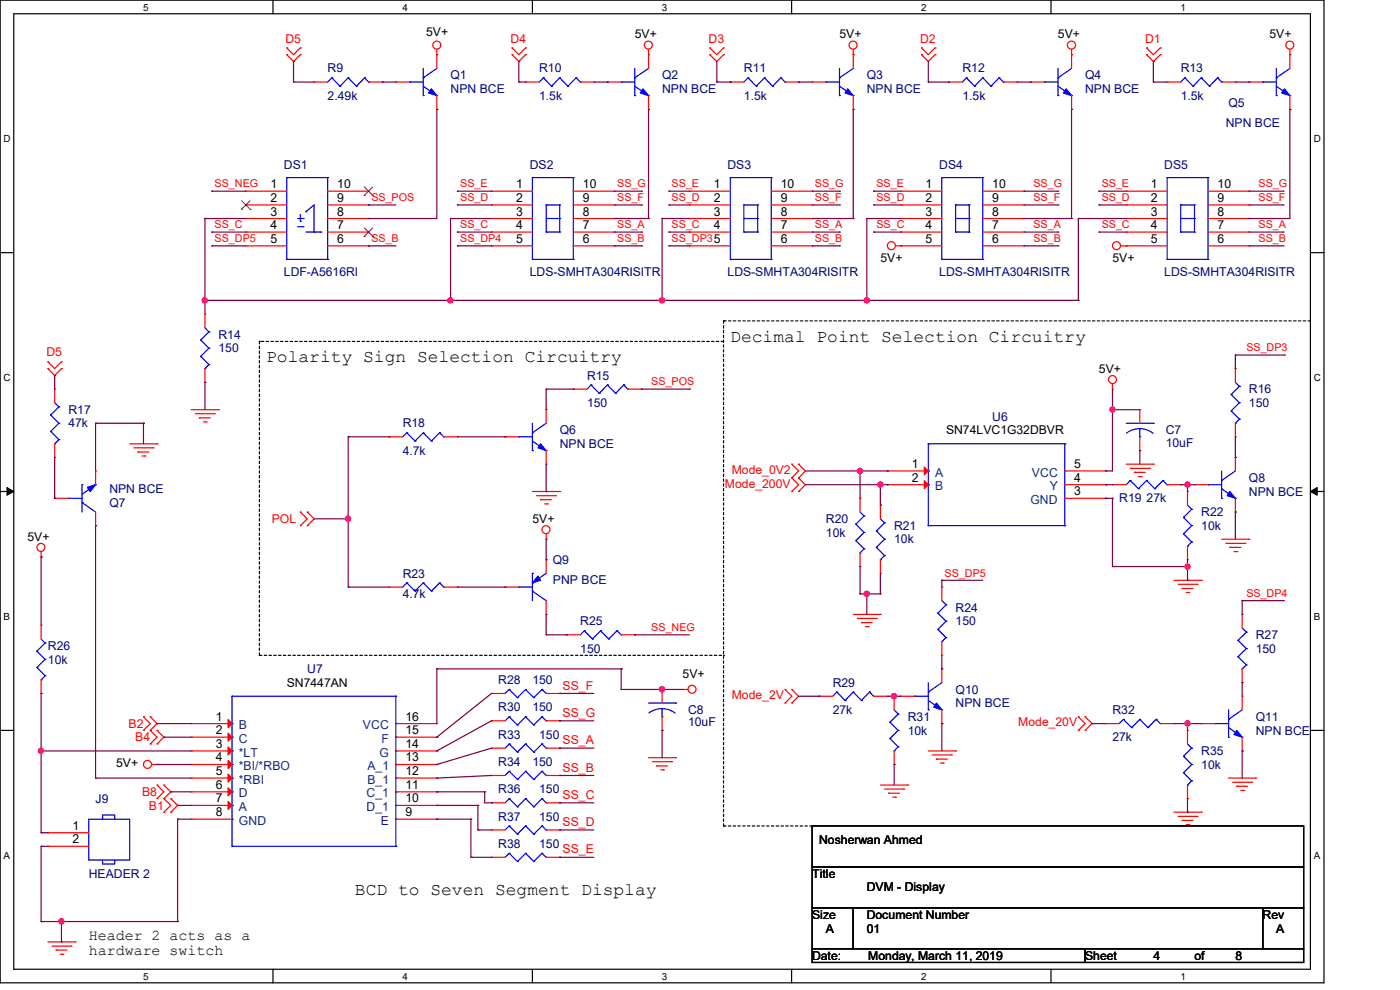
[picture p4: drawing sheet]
<svg xmlns="http://www.w3.org/2000/svg" width="297mm" height="210mm" viewBox="0 0 297 210" stroke-linecap="round" stroke-linejoin="round" font-family="sans-serif">
<path d="M0 0h280.9v208.5h-280.9zM2.9 2.9h275.1v202.7h-275.1z" fill="none" stroke="#000" stroke-width=".25"/>
<g fill="#fff">
<path d="M30.4 .3h1.1v2.4h-1.1z"/>
<path d="M30.4 205.9h1.1v2.3h-1.1z"/>
</g>
<path d="M57.9 0v2.9M57.9 205.6v2.9" fill="none" stroke="#000" stroke-width=".25"/>
<g fill="#fff">
<path d="M85.4 .3h1.1v2.4h-1.1z"/>
<path d="M85.4 205.9h1.1v2.3h-1.1z"/>
</g>
<path d="M112.9 0v2.9M112.9 205.6v2.9" fill="none" stroke="#000" stroke-width=".25"/>
<g fill="#fff">
<path d="M140.4 .3h1.2v2.4h-1.2z"/>
<path d="M140.4 205.9h1.2v2.3h-1.2z"/>
</g>
<path d="M167.9 0v2.9M167.9 205.6v2.9" fill="none" stroke="#000" stroke-width=".25"/>
<g fill="#fff">
<path d="M195.4 .3h1.2v2.4h-1.2z"/>
<path d="M195.4 205.9h1.2v2.3h-1.2z"/>
</g>
<path d="M223 0v2.9M223 205.6v2.9" fill="none" stroke="#000" stroke-width=".25"/>
<g fill="#fff">
<path d="M250.4 .3h1.2v2.4h-1.2z"/>
<path d="M250.4 205.9h1.2v2.3h-1.2z"/>
<path d="M.8 28.2h1.4v2.4h-1.4z"/>
<path d="M278.7 28.2h1.5v2.4h-1.5z"/>
<path d="M.8 78.9h1.4v2.3h-1.4z"/>
<path d="M278.7 78.9h1.5v2.3h-1.5z"/>
</g>
<path d="M0 53.6h2.9M278 53.6h2.9" fill="none" stroke="#000" stroke-width=".25"/>
<g fill="#fff">
<path d="M.8 129.6h1.3v2.3h-1.3z"/>
<path d="M278.7 129.6h1.4v2.3h-1.4z"/>
</g>
<path d="M0 104.3h2.9M278 104.3h2.9" fill="none" stroke="#000" stroke-width=".25"/>
<path d="M1.5 103.4l1.4 .9-1.4 .8zM278 104.3l1.4-.9v1.7z" fill="#000" stroke="#000" stroke-width=".21"/>
<g fill="#fff">
<path d="M.8 180.3h1.3v2.3h-1.3z"/>
<path d="M278.7 180.3h1.4v2.3h-1.4z"/>
</g>
<path d="M0 154.9h2.9M278 154.9h2.9M172.3 175.2h104.3v8.7h-104.3zM172.3 183.9h104.3v8.7h-104.3zM172.3 192.6h8.7v8.7h-8.7zM181 192.6h86.9v8.7h-86.9zM267.9 192.6h8.7v8.7h-8.7zM172.3 201.3h57.9v2.9h-57.9zM230.2 201.3h46.4v2.9h-46.4z" fill="none" stroke="#000" stroke-width=".25"/>
<path d="M55 72.4h.1M55 72.4v66.6M153.5 68.1h.1M153.5 68.1v107.1M153.5 72.4h-98.5M278 68.1h-124.5M55 139h.1M55 139h98.5M153.5 139h.1M153.5 175.2h.1M153.5 175.2h18.8M172.3 175.2h.1" fill="none" stroke="#000" stroke-width=".25" stroke-dasharray=".5 .5"/>
<g fill="none" stroke="#f00" stroke-width=".25">
<path d="M60.8 11.6h.1M60.8 10.2h.1M60.8 11.6l1.5 1.4 1.4-1.4M60.8 10.2l1.5 1.4 1.4-1.4M63.7 11.6h.1M63.7 10.2h.1M66.6 17.4h.1M66.6 17.4h2.9M78.2 17.4h2.9M81.1 17.4h.1M84 17.4h.1M84 17.4h2.9"/>
<path d="M92.7 11.6h.1M92.7 10.5v4M108.6 11.6h.1M108.6 10.2h.1M108.6 11.6l1.5 1.4 1.4-1.4M108.6 10.2l1.5 1.4 1.4-1.4M111.5 11.6h.1M111.5 10.2h.1M111.5 17.4h.1M111.5 17.4h2.9M123.1 17.4h2.9M126 17.4h.1"/>
<path d="M128.9 17.4h.1M128.9 17.4h2.9M137.6 11.6h.1M137.6 10.5v4M150.6 11.6h.1M150.6 10.2h.1M150.6 11.6l1.5 1.4 1.4-1.4M150.6 10.2l1.5 1.4 1.4-1.4M153.5 11.6h.1M153.5 10.2h.1M154.9 17.4h.1M154.9 17.4h2.9"/>
<path d="M166.5 17.4h2.9M169.4 17.4h.1M172.3 17.4h.1M172.3 17.4h2.9M181 11.6h.1M181 10.5v4M195.5 11.6h.1M195.5 10.2h.1M195.5 11.6l1.4 1.4 1.5-1.4M195.5 10.2l1.4 1.4 1.5-1.4M198.4 11.6h.1M198.4 10.2h.1"/>
<path d="M201.3 17.4h.1M201.3 17.4h2.9M212.9 17.4h2.8M215.7 17.4h.1M218.7 17.4h.1M218.7 17.4h2.8M227.3 11.6h.1M227.3 10.5v4M243.2 11.6h.1M243.2 10.2h.1M243.2 11.6l1.5 1.4 1.5-1.4M243.2 10.2l1.5 1.4 1.5-1.4"/>
<path d="M246.2 11.6h.1M246.2 10.2h.1M247.6 17.4h.1M247.6 17.4h2.9M259.2 17.4h2.9M262.1 17.4h.1M265 17.4h.1M265 17.4h2.9M273.6 11.6h.1M273.6 10.5v4M92.7 23.2h.1M92.7 20.3v2.9"/>
<path d="M137.6 23.2h.1M137.6 20.3v2.9M181 23.2h.1M181 20.3v2.9M227.3 23.2h.1M227.3 20.3v2.9M273.6 23.2h.1M273.6 20.3v2.9M52.2 40.6h.1M52.2 43.5h.1M52.2 46.4h.1M52.2 49.2h.1"/>
<path d="M52.2 52.2h.1M52.2 52.2h8.6M52.2 40.6h8.6M52.2 43.5h8.6M52.2 46.4h8.6M52.2 49.2h8.6M69.5 52.2h8.7M69.5 40.6h8.7M69.5 43.5h8.7M69.5 46.4h8.7M69.5 49.2h8.7M78.2 40.6h.1"/>
<path d="M78.2 43.5h.1M78.2 46.4h.1M78.2 49.2h.1M78.2 52.2h.1M104.3 40.6h.1M104.3 43.5h.1M104.3 46.4h.1M104.3 49.2h.1M104.3 52.2h.1M104.3 52.2h8.6M104.3 40.6h8.6M104.3 43.5h8.6"/>
<path d="M104.3 46.4h8.6M104.3 49.2h8.6M121.6 52.2h8.7M121.6 40.6h8.7M121.6 43.5h8.7M121.6 46.4h8.7M121.6 49.2h8.7M130.3 40.6h.1M130.3 43.5h.1M130.3 46.4h.1M130.3 49.2h.1M130.3 52.2h.1"/>
<path d="M146.3 40.6h.1M146.3 43.5h.1M146.3 46.4h.1M146.3 49.2h.1M146.3 52.2h.1M146.3 52.2h8.6M146.3 40.6h8.6M146.3 43.5h8.6M146.3 46.4h8.6M146.3 49.2h8.6M163.6 52.2h8.7M163.6 40.6h8.7"/>
<path d="M163.6 43.5h8.7M163.6 46.4h8.7M163.6 49.2h8.7M172.3 40.6h.1M172.3 43.5h.1M172.3 46.4h.1M172.3 49.2h.1M172.3 52.2h.1M190 52.2h9.8M191.1 52.2h.1M191.1 40.6h.1M191.1 43.5h.1"/>
<path d="M191.1 46.4h.1M191.1 49.2h.1M191.1 40.6h8.7M191.1 43.5h8.7M191.1 46.4h8.7M191.1 49.2h8.7M208.5 52.2h8.7M208.5 40.6h8.7M208.5 43.5h8.7M208.5 46.4h8.7M208.5 49.2h8.7M217.2 40.6h.1"/>
<path d="M217.2 43.5h.1M217.2 46.4h.1M217.2 49.2h.1M217.2 52.2h.1M237.7 52.2h9.9M238.9 52.2h.1M238.9 40.6h.1M238.9 43.5h.1M238.9 46.4h.1M238.9 49.2h.1M238.9 40.6h8.7M238.9 43.5h8.7"/>
<path d="M238.9 46.4h8.7M238.9 49.2h8.7M256.3 52.2h8.7M256.3 40.6h8.7M256.3 43.5h8.7M256.3 46.4h8.7M256.3 49.2h8.7M265 40.6h.1M265 43.5h.1M265 46.4h.1M265 49.2h.1M265 52.2h.1"/>
<path d="M10.2 78.2h.1M10.2 76.8h.1M10.2 78.2l1.4 1.5 1.4-1.5M10.2 76.8l1.4 1.4 1.4-1.4M13 78.2h.1M13 76.8h.1M43.5 66.6h.1M43.5 66.6v2.9M43.5 78.2v2.9M262.1 78.2h.1M262.1 78.2v2.9M11.6 82.5h.1"/>
<path d="M11.6 97h.1M11.6 82.5v2.9M11.6 94.1v2.9M20.3 99.9h.1M20.3 99.9v2.9M27.5 94.1h5.8M28.4 95h4.1M29.3 95.9h.1M29.3 95.9h2.3M30.1 96.7h.6M30.7 96.7h.1M32.5 95h.1"/>
<path d="M33.3 94.1h.1M40.6 86.9h5.8M41.4 87.8h4.1M42.3 88.6h.1M42.3 88.6h2.3M43.2 89.5h.5M43.5 81.1h.1M43.7 89.5h.1M45.5 87.8h.1M46.4 86.9h.1M82.5 92.7h.1M82.5 92.7h2.9"/>
<path d="M94.1 92.7h2.9M97 92.7h.1M107.1 92.7h.1M107.1 92.7h3M115.9 86.9h.1M115.9 98.5h.1M115.9 86.9v2.9M115.9 95.6v2.9M121.6 82.5h.1M121.6 82.5h2.9M133.2 82.5h2.9M136.1 82.5h.1"/>
<path d="M168 98.5h.1M168 98.5l1.4 1.4-1.4 1.5M169.4 98.5h.1M169.4 98.5l1.5 1.4-1.5 1.5M188.3 99.9h.1M188.3 99.9h8.6M225.9 99.9h8.7M234.6 99.9h.1M236 82.5h.1M236 81.4v1.1M238.9 98.5h5.8M239.8 99.4h4"/>
<path d="M241.8 86.9h.1M241.8 95.6h.1M241.8 86.9v2.9M241.8 92.7v2.9M243.8 99.4h.1M244.7 98.5h.1M262.1 92.7h.1M262.1 97h.1M262.1 89.8v2.9M262.1 97v2.9M8.7 118.2h.1M8.7 117v1.2"/>
<path d="M11.6 105.7h.1M11.6 105.7h2.9M20.3 111.5h.1M20.3 108.6v2.9M63.7 111.5h.1M63.7 108.6h.1M63.7 108.6l1.5 1.5-1.5 1.4M65.2 108.6h.1M65.2 111.5h.1M65.2 108.6l1.4 1.5-1.4 1.4M112.9 104.3h5.8M113.8 105.2h4.1"/>
<path d="M114.7 106h.1M114.7 106h2.3M115.6 106.9h.5M115.9 114.4h.1M115.9 118.7h.1M115.9 113.2v1.2M115.9 118.7v2.9M116.1 106.9h.1M117.9 105.2h.1M118.7 104.3h.1M168 101.4h.1M168 104.3h.1"/>
<path d="M168 101.4l1.4 1.4-1.4 1.5M169.4 101.4h.1M169.4 104.3h.1M169.4 101.4l1.5 1.4-1.5 1.5M182.5 105.7h.1M182.5 105.7v2.9M182.5 117.3v2.9M186.8 107.1h.1M186.8 107.1v3M186.8 118.7v2.9M188.3 102.8h.1M188.3 102.8h8.6"/>
<path d="M225.9 102.8h8.7M225.9 105.7h8.7M234.6 105.7h.1M234.6 102.8h.1M236 102.8h.1M236 102.8h2.9M240.7 100.2h.1M240.7 100.2h2.3M241.5 101.1h.6M242.1 101.1h.1M247.6 102.8h2.9M250.5 102.8h.1"/>
<path d="M251.9 104.3h.1M251.9 118.7h.1M251.9 104.3v2.8M251.9 115.9v2.8M253.4 102.8h.1M253.4 102.8h2.9M259.2 114.4h5.8M260.1 115.3h4M260.9 116.1h.1M260.9 116.1h2.3M261.8 117h.6M262.1 108.6h.1"/>
<path d="M262.1 105.7v2.9M262.4 117h.1M264.1 115.3h.1M265 114.4h.1M8.7 132.6h.1M8.7 132.6v3M82.5 124.5h.1M82.5 124.5h2.9M94.1 124.5h2.9M97 124.5h.1M107.1 124.5h.1M107.1 124.5h3"/>
<path d="M115.9 130.3h.1M115.9 127.4v2.9M120.2 134.7h.1M120.2 134.7h2.9M131.8 134.7h2.9M134.7 134.7h.1M181 130.3h5.8M181.9 131.2h4M182.5 120.2h.1M182.8 132.1h.1M182.8 132.1h2.2M183.6 132.9h.6"/>
<path d="M184.2 132.9h.1M185.9 131.2h.1M186.8 130.3h.1M186.8 121.6h.1M199.8 124.5h.1M199.8 139h.1M199.8 124.5v2.9M199.8 136.1v2.9M249 123.1h5.8M249.9 124h4.1M250.8 124.8h.1M250.8 124.8h2.3"/>
<path d="M251.7 125.7h.5M252.2 125.7h.1M254 124h.1M254.8 123.1h.1M263.5 130.3h.1M263.5 130.3v2.9M8.7 147.1h.1M8.7 144.2v2.9M30.4 154.9h.1M30.4 152.1h.1M30.4 152.1l1.5 1.4-1.5 1.4M31.9 152.1h.1"/>
<path d="M31.9 154.9h.1M31.9 157.8h.1M31.9 152.1l1.4 1.4-1.4 1.4M31.9 154.9l1.4 1.5-1.4 1.4M33.3 154.9h.1M33.3 157.8h.1M33.3 154.9l1.5 1.5-1.5 1.4M40.6 153.5h.1M40.6 156.4h.1M40.6 159.3h.1M40.6 159.3h8.6M40.6 153.5h8.6"/>
<path d="M40.6 156.4h8.6M84 159.3h8.7M84 153.5h8.7M84 156.4h8.7M92.7 159.3h.1M92.7 156.4h.1M92.7 153.5h.1M104.3 158.7h.1M104.3 152.9h.1M104.3 147.1h.1M104.3 158.7h2.8M104.3 152.9h2.8"/>
<path d="M104.3 147.1h2.8M115.9 158.7h2.8M115.9 152.9h2.8M115.9 147.1h2.8M118.7 158.7h.1M118.7 152.9h.1M118.7 147.1h.1M140.5 146.3h.1M140.5 154.9h.1M140.5 146.3v2.8M140.5 152.1v2.8M144.8 146.3h.1"/>
<path d="M144.8 146.3h1.2M166.5 146.3h.1M166.5 149.1h.1M166.5 146.3l1.5 1.4-1.5 1.4M168 149.1h.1M168 146.3h.1M168 146.3l1.4 1.4-1.4 1.4M173.8 147.7h.1M173.8 147.7h2.9M185.3 147.7h3M188.3 147.7h.1M189.7 147.7h.1"/>
<path d="M189.7 147.7v2.9M189.7 159.3v2.9M191.1 147.7h.1M191.1 147.7h2.9M196.9 159.3h5.8M199.8 141.9h.1M199.8 153.5h.1M199.8 141.9v2.9M199.8 150.6v2.9M202.7 159.3h.1M228.8 152.1h.1M228.8 154.9h.1"/>
<path d="M228.8 152.1l1.4 1.4-1.4 1.4M230.2 154.9h.1M230.2 152.1h.1M230.2 152.1l1.5 1.4-1.5 1.4M234.6 153.5h.1M234.6 153.5h2.8M246.2 153.5h2.8M249 153.5h.1M251.9 154.9h.1M251.9 154.9v2.9M254.8 153.5h.1M254.8 153.5h2.9"/>
<path d="M263.5 147.7h.1M263.5 159.3h.1M263.5 144.8h.1M263.5 141.9v2.9M263.5 147.7v2.9M263.5 156.4v2.9M10.2 176.7h.1M10.2 179.5h.1M10.2 176.7h8.6M10.2 179.5h8.6M32.2 162.2h1.1M33.3 162.2h.1"/>
<path d="M33.3 169.4h.1M33.3 166.5h.1M33.3 166.5l1.5 1.5-1.5 1.4M34.8 172.3h.1M34.8 169.4h.1M34.8 166.5h.1M34.8 169.4l1.4 1.5-1.4 1.4M34.8 166.5l1.4 1.5-1.4 1.4M36.2 169.4h.1M36.2 172.3h.1M36.2 169.4l1.5 1.5-1.5 1.4M40.6 162.2h.1"/>
<path d="M40.6 165.1h.1M40.6 168h.1M40.6 170.9h.1M40.6 173.8h.1M40.6 162.2h8.6M40.6 165.1h8.6M40.6 168h8.6M40.6 170.9h8.6M40.6 173.8h8.6M84 162.2h8.7M84 165.1h8.7M84 168h8.7"/>
<path d="M84 170.9h8.7M84 173.8h8.7M92.7 173.8h.1M92.7 170.9h.1M92.7 168h.1M92.7 165.1h.1M92.7 162.2h.1M104.3 176.1h.1M104.3 170.3h.1M104.3 164.5h.1M104.3 176.1h2.8M104.3 170.3h2.8"/>
<path d="M104.3 164.5h2.8M115.9 176.1h2.8M115.9 170.3h2.8M115.9 164.5h2.8M118.7 176.1h.1M118.7 170.3h.1M118.7 164.5h.1M137.6 160.7h5.7M138.4 161.6h4.1M139.3 162.5h.1M139.3 162.5h2.3M140.2 163.3h.6"/>
<path d="M140.8 163.3h.1M142.5 161.6h.1M143.3 160.7h.1M186.8 166.5h5.8M187.7 167.4h4M188.5 168.3h.1M188.5 168.3h2.3M189.4 169.1h.6M189.7 162.2h.1M190 169.1h.1M191.7 167.4h.1M192.6 166.5h.1"/>
<path d="M197.8 160.1h4M198.7 161h.1M198.7 161h2.3M199.5 161.9h.6M200.1 161.9h.1M201.8 160.1h.1M249 172.3h5.8M249.9 173.2h4.1M250.8 174h.1M250.8 174h2.3M251.7 174.9h.5M251.9 169.4h.1"/>
<path d="M251.9 166.5v2.9M252.2 174.9h.1M254 173.2h.1M254.8 172.3h.1M260.6 165.1h5.8M261.5 165.9h4.1M262.4 166.8h.1M262.4 166.8h2.3M263.2 167.7h.6M263.8 167.7h.1M265.6 165.9h.1M266.4 165.1h.1"/>
<path d="M10.2 199.8h5.8M16 199.8h.1M104.3 181.9h.1M104.3 181.9h2.8M115.9 181.9h2.8M118.7 181.9h.1M11 200.7h4.1M11.9 201.5h.1M11.9 201.5h2.3M12.8 202.4h.5M13.3 202.4h.1M15.1 200.7h.1"/>
<circle cx="92.7" cy="9.6" r=".85"/>
<circle cx="137.5" cy="9.6" r=".85"/>
<circle cx="181" cy="9.6" r=".85"/>
<circle cx="227.3" cy="9.6" r=".86"/>
<circle cx="273.6" cy="9.6" r=".85"/>
<circle cx="189.1" cy="52.1" r=".85"/>
<circle cx="236.9" cy="52.1" r=".85"/>
<circle cx="236" cy="80.5" r=".85"/>
<circle cx="8.7" cy="116.1" r=".85"/>
<circle cx="115.8" cy="112.4" r=".85"/>
<circle cx="146.8" cy="146.2" r=".85"/>
<circle cx="31.3" cy="162.2" r=".85"/>
</g>
<g fill="none" stroke="#00f" stroke-width=".25">
<path d="M70.4 16.5h.1M70.4 16.5l-.9 .9M70.4 16.5l1.7 1.8M72.1 18.3h.1M73.9 16.5h.1M73.9 16.5l-1.8 1.8M73.9 16.5l1.7 1.8M75.6 18.3h.1M77.3 16.5h.1M77.3 16.5l-1.7 1.8M77.3 16.5l.9 .9M78.2 17.4h.1"/>
<path d="M86.9 17.4h.1M86.9 17.4h2.9M89.8 16.5h.1M89.8 18.3l2.9 2M89.8 14.5v5.8M92.7 14.5l-2.9 2M115.3 16.5h.1M115.3 16.5l-.9 .9M115.3 16.5l1.7 1.8M117 18.3h.1M118.7 16.5h.1M118.7 16.5l-1.7 1.8"/>
<path d="M118.7 16.5l1.8 1.8M120.5 18.3h.1M122.2 16.5h.1M122.2 16.5l-1.7 1.8M122.2 16.5l.9 .9M123.1 17.4h.1M131.8 17.4h.1M131.8 17.4h2.9M134.7 16.5h.1M134.7 18.3l2.9 2M134.7 14.5v5.8M137.6 14.5l-2.9 2"/>
<path d="M158.7 16.5h.1M158.7 16.5l-.9 .9M158.7 16.5l1.7 1.8M160.4 18.3h.1M162.2 16.5h.1M162.2 16.5l-1.8 1.8M162.2 16.5l1.7 1.8M163.9 18.3h.1M165.7 16.5h.1M165.7 16.5l-1.8 1.8M165.7 16.5l.8 .9M166.5 17.4h.1"/>
<path d="M175.2 17.4h.1M175.2 17.4h2.9M178.1 16.5h.1M178.1 18.3l2.9 2M178.1 14.5v5.8M181 14.5l-2.9 2M205 16.5h.1M205 16.5l-.8 .9M205 16.5l1.8 1.8M206.8 18.3h.1M208.5 16.5h.1M208.5 16.5l-1.7 1.8"/>
<path d="M208.5 16.5l1.7 1.8M210.2 18.3h.1M212 16.5h.1M212 16.5l-1.8 1.8M212 16.5l.9 .9M212.9 17.4h.1M221.5 17.4h.1M221.5 17.4h3M224.5 16.5h.1M224.5 18.3l2.8 2M224.5 14.5v5.8M227.3 14.5l-2.8 2"/>
<path d="M251.4 16.5h.1M251.4 16.5l-.9 .9M251.4 16.5l1.7 1.8M253.1 18.3h.1M254.8 16.5h.1M254.8 16.5l-1.7 1.8M254.8 16.5l1.8 1.8M256.6 18.3h.1M258.3 16.5h.1M258.3 16.5l-1.7 1.8M258.3 16.5l.9 .9M259.2 17.4h.1"/>
<path d="M267.9 17.4h.1M267.9 17.4h2.9M270.8 16.5h.1M270.8 18.3l2.8 2M270.8 14.5v5.8M273.6 14.5l-2.8 2M60.8 37.7h.1M60.8 37.7h8.7M60.8 37.7v17.3M69.5 37.7h.1M69.5 37.7v17.3M89.8 20.3h.1"/>
<path d="M92.7 20.3h.1M112.9 37.7h.1M112.9 37.7h8.7M112.9 37.7v17.3M121.6 37.7h.1M121.6 37.7v17.3M134.7 20.3h.1M137.6 20.3h.1M154.9 37.7h.1M154.9 37.7h8.7M154.9 37.7v17.3M163.6 37.7h.1"/>
<path d="M163.6 37.7v17.3M178.1 20.3h.1M181 20.3h.1M199.8 37.7h.1M199.8 37.7h8.7M199.8 37.7v17.3M208.5 37.7h.1M208.5 37.7v17.3M224.5 20.3h.1M227.3 20.3h.1M247.6 37.7h.1M247.6 37.7h8.7"/>
<path d="M247.6 37.7v17.3M256.3 37.7h.1M256.3 37.7v17.3M270.8 20.3h.1M273.6 20.3h.1M60.8 55h.1M60.8 55h8.7M63.2 46.4h1.1M63.2 48.1h1.1M63.7 46.9h.1M63.7 45.5v1.4M64.3 46.4h.1"/>
<path d="M64.3 48.1h.1M64.9 44.9h.1M64.9 49.2h3.2M64.9 44.9l1.7-1.4v5.7M66.6 49.2h.1M68.1 49.2h.1M69.5 55h.1M112.9 55h.1M112.9 55h8.7M115.9 49.2h.1M115.9 43.5h.1M115.9 43.5h2.8"/>
<path d="M115.9 49.2h2.8M115.9 46.4h2.8M115.9 43.5v5.7M118.7 43.5h.1M118.7 49.2h.1M118.7 46.4h.1M118.7 43.5v5.7M121.6 55h.1M154.9 55h.1M154.9 55h8.7M157.8 49.2h.1M157.8 43.5h.1"/>
<path d="M157.8 43.5h2.9M157.8 49.2h2.9M157.8 46.4h2.9M157.8 43.5v5.7M160.7 43.5h.1M160.7 49.2h.1M160.7 46.4h.1M160.7 43.5v5.7M163.6 55h.1M199.8 55h.1M199.8 55h8.7M202.7 49.2h.1"/>
<path d="M202.7 43.5h.1M202.7 43.5h2.9M202.7 49.2h2.9M202.7 46.4h2.9M202.7 43.5v5.7M205.6 43.5h.1M205.6 49.2h.1M205.6 46.4h.1M205.6 43.5v5.7M208.5 55h.1M247.6 55h.1M247.6 55h8.7"/>
<path d="M250.5 49.2h.1M250.5 43.5h.1M250.5 43.5h2.9M250.5 49.2h2.9M250.5 43.5v5.7M250.5 46.4h2.9M253.4 43.5h.1M253.4 49.2h.1M253.4 46.4h.1M253.4 43.5v5.7M256.3 55h.1M42.6 72.1h.1"/>
<path d="M42.6 75.6h.1M42.6 72.1l1.7 1.8M42.6 75.6l1.7 1.7M43.5 78.2h.1M43.5 69.5l.8 .9M44.3 70.4h.1M44.3 73.9h.1M44.3 77.3h.1M44.3 70.4l-1.7 1.7M44.3 73.9l-1.7 1.7M44.3 77.3l-.8 .9M10.8 88.1h.1"/>
<path d="M10.8 91.5h.1M10.8 88.1l1.7 1.7M10.8 91.5l1.7 1.8M11.6 94.1h.1M11.6 85.4l.9 .9M12.5 86.3h.1M12.5 89.8h.1M12.5 93.3h.1M12.5 86.3l-1.7 1.8M12.5 89.8l-1.7 1.7M12.5 93.3l-.9 .8M86.3 91.8h.1"/>
<path d="M86.3 91.8l-.9 .9M86.3 91.8l1.8 1.8M88.1 93.6h.1M89.8 91.8h.1M89.8 91.8l-1.7 1.8M89.8 91.8l1.7 1.8M91.5 93.6h.1M93.3 91.8h.1M93.3 91.8l-1.8 1.8M93.3 91.8l.8 .9M94.1 92.7h.1M110.1 92.7h.1"/>
<path d="M110.1 92.7h2.8M112.9 91.8h.1M112.9 95.6h.1M112.9 89.8v5.8M112.9 93.6l3 2M115.9 95.6h.1M115.9 89.8l-3 2M125.4 81.7h.1M125.4 81.7l-.9 .8M125.4 81.7l1.7 1.7M127.1 83.4h.1M128.9 81.7h.1"/>
<path d="M128.9 81.7l-1.8 1.7M128.9 81.7l1.7 1.7M130.6 83.4h.1M132.3 81.7h.1M132.3 81.7l-1.7 1.7M132.3 81.7l.9 .8M133.2 82.5h.1M196.9 94.1h.1M196.9 99.9h.1M196.9 94.1v17.4M196.9 94.1h29M225.9 94.1h.1"/>
<path d="M225.9 99.9h.1M225.9 94.1v17.4M238.9 89.8h5.8M241.8 92.7h.1M241.8 90.9l1.5 .3 1.3 .7M241.8 90.9l-1.5 .3-1.3 .7M241.8 90.9v1.8M244.7 89.8h.1M259.2 99.9v5.8M261.2 83.7h.1M261.2 87.2h.1M261.2 83.7l1.7 1.7"/>
<path d="M261.2 87.2l1.7 1.7M262.1 89.8h.1M262.1 81.1l.8 .9M262.1 99.9l-2.9 2M262.9 82h.1M262.9 85.4h.1M262.9 88.9h.1M262.9 82l-1.7 1.7M262.9 85.4l-1.7 1.8M262.9 88.9l-.8 .9M14.5 105.7h.1M14.5 105.7h2.9"/>
<path d="M17.4 106.6h.1M17.4 102.8h.1M17.4 106.6l2.9 2M17.4 102.8v5.8M20.3 102.8h.1M20.3 102.8l-2.9 2.1M181.6 111.2h.1M181.6 114.7h.1M181.6 111.2l1.7 1.7M181.6 114.7l1.7 1.7M182.5 117.3h.1M182.5 108.6l.8 .9"/>
<path d="M183.3 109.5h.1M183.3 112.9h.1M183.3 116.4h.1M183.3 109.5l-1.7 1.7M183.3 112.9l-1.7 1.8M183.3 116.4l-.8 .9M185.9 112.6h.1M185.9 116.1h.1M185.9 112.6l1.8 1.8M185.9 116.1l1.8 1.8M186.8 118.7h.1M186.8 110.1l.9 .8"/>
<path d="M187.7 110.9h.1M187.7 114.4h.1M187.7 117.9h.1M187.7 110.9l-1.8 1.7M187.7 114.4l-1.8 1.7M187.7 117.9l-.9 .8M196.9 111.5h.1M196.9 102.8h.1M196.9 111.5h29M225.9 111.5h.1M225.9 105.7h.1M225.9 102.8h.1"/>
<path d="M239.8 101.9h.1M239.8 101.9l1.7 1.8M239.8 101.9l-.9 .9M241.5 103.7h.1M243.2 101.9h.1M243.2 101.9l1.8 1.8M243.2 101.9l-1.7 1.8M245 103.7h.1M246.7 101.9h.1M246.7 101.9l.9 .9M246.7 101.9l-1.7 1.8M247.6 102.8h.1"/>
<path d="M251.1 109.8h.1M251.1 113.2h.1M251.1 109.8l1.7 1.7M251.1 113.2l1.7 1.8M251.9 115.9h.1M251.9 107.1l.9 .9M252.8 108h.1M252.8 111.5h.1M252.8 115h.1M252.8 108l-1.7 1.8M252.8 111.5l-1.7 1.7M252.8 115l-.9 .9"/>
<path d="M256.3 102.8h.1M256.3 102.8h2.9M259.2 101.9h.1M259.2 105.7h.1M259.2 103.7l2.9 2M262.1 105.7h.1M7.8 138.1h.1M7.8 138.1l1.8 1.8M8.7 135.6l.9 .8M9.6 136.4h.1M9.6 139.9h.1M9.6 136.4l-1.8 1.7"/>
<path d="M9.6 139.9l-1.8 1.7M86.3 123.7h.1M86.3 123.7l-.9 .8M86.3 123.7l1.8 1.7M88.1 125.4h.1M89.8 123.7h.1M89.8 123.7l-1.7 1.7M89.8 123.7l1.7 1.7M91.5 125.4h.1M93.3 123.7h.1M93.3 123.7l-1.8 1.7M93.3 123.7l.8 .8"/>
<path d="M94.1 124.5h.1M110.1 124.5h.1M110.1 124.5h2.8M112.9 125.4h.1M112.9 123.7h.1M112.9 121.6h.1M112.9 125.4l3 2M112.9 121.6v5.8M115.9 121.6l-3 2.1M124 133.8h.1M124 133.8l-.9 .9M124 133.8l1.7 1.8"/>
<path d="M125.7 135.6h.1M127.4 133.8h.1M127.4 133.8l-1.7 1.8M127.4 133.8l1.8 1.8M129.2 135.6h.1M130.9 133.8h.1M130.9 133.8l-1.7 1.8M130.9 133.8l.9 .9M131.8 134.7h.1M199 130h.1M199 133.5h.1M199 130l1.7 1.8"/>
<path d="M199 133.5l1.7 1.8M199.8 136.1h.1M199.8 127.4l.9 .9M200.7 128.3h.1M200.7 131.8h.1M200.7 135.3h.1M200.7 128.3l-1.7 1.7M200.7 131.8l-1.7 1.7M200.7 135.3l-.9 .8M262.6 135.8h.1M262.6 139.3h.1M262.6 135.8l1.8 1.8"/>
<path d="M262.6 139.3l1.8 1.8M263.5 133.2l.9 .9M264.4 134.1h.1M264.4 137.6h.1M264.4 134.1l-1.8 1.7M264.4 137.6l-1.8 1.7M7.8 141.6h.1M7.8 141.6l1.8 1.7M8.7 144.2h.1M9.6 143.3h.1M9.6 143.3l-.9 .9M49.2 147.7h.1"/>
<path d="M49.2 153.5h.1M49.2 156.4h.1M49.2 159.3h.1M49.2 147.7v31.8M49.2 147.7h34.8M84 147.7h.1M84 159.3h.1M84 156.4h.1M84 153.5h.1M84 147.7v31.8M108 157.8h.1M108 152.1h.1"/>
<path d="M108 146.3h.1M108 157.8l-.9 .9M108 157.8l1.8 1.8M108 152.1l-.9 .8M108 152.1l1.8 1.7M108 146.3l-.9 .8M108 146.3l1.8 1.7M109.8 159.6h.1M109.8 153.8h.1M109.8 148h.1M111.5 157.8h.1M111.5 152.1h.1"/>
<path d="M111.5 146.3h.1M111.5 146.3l-1.7 1.7M111.5 157.8l-1.7 1.8M111.5 157.8l1.7 1.8M111.5 152.1l-1.7 1.7M111.5 152.1l1.7 1.7M111.5 146.3l1.7 1.7M113.2 159.6h.1M113.2 153.8h.1M113.2 148h.1M115 157.8h.1M115 152.1h.1"/>
<path d="M115 146.3h.1M115 146.3l-1.8 1.7M115 157.8l-1.8 1.8M115 157.8l.9 .9M115 152.1l-1.8 1.7M115 152.1l.9 .8M115 146.3l.9 .8M115.9 158.7h.1M115.9 152.9h.1M115.9 147.1h.1M137.6 149.1h5.7M140.5 152.1h.1"/>
<path d="M140.5 150.3l1.4 .3 1.4 .7M140.5 150.3l-1.5 .3-1.3 .7M140.5 150.3v1.8M143.3 149.1h.1M177.5 146.8h.1M177.5 146.8l-.8 .9M177.5 146.8l1.8 1.8M179.3 148.6h.1M181 146.8h.1M181 146.8l-1.7 1.8M181 146.8l1.8 1.8M182.8 148.6h.1"/>
<path d="M184.5 146.8h.1M184.5 146.8l-1.7 1.8M184.5 146.8l.8 .9M185.3 147.7h.1M188.8 153.2h.1M188.8 156.7h.1M188.8 153.2l1.7 1.7M188.8 156.7l1.7 1.7M189.7 159.3h.1M189.7 150.6l.8 .9M190.5 151.5h.1M190.5 154.9h.1"/>
<path d="M190.5 158.4h.1M190.5 151.5l-1.7 1.7M190.5 154.9l-1.7 1.8M190.5 158.4l-.8 .9M194 147.7h.1M194 147.7h2.9M196.9 146.8h.1M196.9 150.6h.1M196.9 144.8v5.8M196.9 148.6l2.9 2M199.8 150.6h.1M199.8 144.8l-2.9 2"/>
<path d="M238.3 152.6h.1M238.3 152.6l-.9 .9M238.3 152.6l1.8 1.7M240.1 154.3h.1M241.8 152.6h.1M241.8 152.6l-1.7 1.7M241.8 152.6l1.7 1.7M243.5 154.3h.1M245.3 152.6h.1M245.3 152.6l-1.8 1.7M245.3 152.6l.9 .9M246.2 153.5h.1"/>
<path d="M251.9 157.8l.9 .9M252.8 158.7h.1M252.8 158.7l-1.7 1.7M257.7 153.5h.1M257.7 153.5h2.9M260.6 152.6h.1M260.6 156.4h.1M260.6 154.3l2.9 2.1M260.6 150.6v5.8M263.5 156.4h.1M263.5 141.9h.1M263.5 150.6l-2.9 2"/>
<path d="M264.4 141.1h.1M264.4 141.1l-.9 .8M18.8 173.8h8.7v8.7h-8.7zM21.8 173.8v-.9h2.5v.9M49.2 179.5h.1M49.2 162.2h.1M49.2 165.1h.1M49.2 168h.1M49.2 170.9h.1M49.2 173.8h.1M49.2 179.5h34.8M84 179.5h.1"/>
<path d="M84 173.8h.1M84 170.9h.1M84 168h.1M84 165.1h.1M84 162.2h.1M108 175.2h.1M108 169.4h.1M108 163.6h.1M108 175.2l-.9 .9M108 175.2l1.8 1.8M108 169.4l-.9 .9M108 169.4l1.8 1.8"/>
<path d="M108 163.6l-.9 .9M108 163.6l1.8 1.8M109.8 177h.1M109.8 171.2h.1M109.8 165.4h.1M111.5 175.2h.1M111.5 169.4h.1M111.5 163.6h.1M111.5 175.2l-1.7 1.8M111.5 175.2l1.7 1.8M111.5 169.4l-1.7 1.8M111.5 169.4l1.7 1.8"/>
<path d="M111.5 163.6l-1.7 1.8M111.5 163.6l1.7 1.8M113.2 177h.1M113.2 171.2h.1M113.2 165.4h.1M115 175.2h.1M115 169.4h.1M115 163.6h.1M115 175.2l-1.8 1.8M115 175.2l.9 .9M115 169.4l-1.8 1.8M115 169.4l.9 .9"/>
<path d="M115 163.6l-1.8 1.8M115 163.6l.9 .9M115.9 176.1h.1M115.9 170.3h.1M115.9 164.5h.1M251.1 160.4h.1M251.1 163.9h.1M251.1 160.4l1.7 1.8M251.1 163.9l1.7 1.8M251.9 166.5h.1M252.8 162.2h.1M252.8 165.7h.1"/>
<path d="M252.8 162.2l-1.7 1.7M252.8 165.7l-.9 .8M21.8 182.5v.8h2.5v-.8M108 181h.1M108 181l-.9 .9M108 181l1.8 1.8M109.8 182.8h.1M111.5 181h.1M111.5 181l-1.7 1.8M111.5 181l1.7 1.8M113.2 182.8h.1M115 181h.1"/>
<path d="M115 181l-1.8 1.8M115 181l.9 .9M115.9 181.9h.1"/>
</g>
<g fill="#00f" stroke="#00f" stroke-width=".25">
<path d="M136.4 18.8l1.2 1.5-1.8-.6z"/>
<path d="M179.8 18.8l1.2 1.5-1.7-.6z"/>
<path d="M114.1 122.2l.6 .9-1.8 .6z"/>
<path d="M226.2 18.8l1.1 1.5-1.7-.6z"/>
<path d="M262.4 154.9l1.1 1.5-1.7-.6z"/>
<path d="M272.5 18.8l1.1 1.5-1.7-.6z"/>
<path d="M198.7 149.1l1.1 1.5-1.7-.6z"/>
<path d="M91.5 18.8l1.2 1.5-1.8-.6z"/>
<path d="M18.5 103.4l1.8-.6-1.2 1.5z"/>
<path d="M260.9 104.3l1.2 1.4-1.8-.5z"/>
<path d="M114.7 94.1l1.2 1.5-1.8-.6z"/>
</g>
<path d="M77.3 39.7l1.8 1.8M79.1 39.7l-1.8 1.8M51.2 44.4h.1M51.3 42.6l1.8 1.8M53 42.6l-1.8 1.8M53.1 44.4h.1M77.3 41.5h.1M77.3 50.2h.1M77.3 48.3l1.8 1.9M79.1 48.3l-1.8 1.9M79.1 41.5h.1M79.1 50.2h.1" fill="none" stroke="#804000" stroke-width=".21"/>
<g fill="#f00" stroke="#f00" stroke-width=".25">
<path d="M48.4 152.7l.8 .8-.8 .8z"/>
<path d="M48.4 155.5l.8 .9-.8 .8z"/>
<path d="M48.4 158.5l.8 .8-.8 .8z"/>
<path d="M48.4 161.3l.8 .9-.8 .8z"/>
<path d="M48.4 164.2l.8 .9-.8 .8z"/>
<path d="M48.4 167.1l.8 .9-.8 .8z"/>
<path d="M48.4 170l.8 .9-.8 .8z"/>
<path d="M196.1 99.1l.8 .8-.8 .9z"/>
<path d="M196.1 102l.8 .8-.8 .9z"/>
</g>
<g fill="none" stroke="#800040" stroke-width=".25">
<path d="M62.3 17.4h.1M62.3 13h.1M62.3 17.4h4.3M62.3 13v4.4M81.1 17.4h.1M81.1 17.4h2.9M110.1 17.4h.1M110.1 13h.1M110.1 17.4h1.4M110.1 13v4.4M126 17.4h2.9M128.9 17.4h.1"/>
<path d="M152.1 17.4h.1M152.1 17.4h2.8M152.1 13v4.4M154.9 17.4h.1M169.4 17.4h.1M169.4 17.4h2.9M196.9 17.4h.1M196.9 17.4h4.4M196.9 13v4.4M201.3 17.4h.1M215.7 17.4h3M218.7 17.4h.1"/>
<path d="M244.7 17.4h.1M244.7 13h.1M244.7 17.4h2.9M244.7 13v4.4M262.1 17.4h2.9M265 17.4h.1M92.7 23.2h.1M92.7 23.2v23.2h-14.5M137.6 23.2h.1M137.6 23.2v23.2M181 23.2h.1M181 23.2v23.2"/>
<path d="M227.3 23.2h.1M227.3 23.2v23.2M273.6 23.2h.1M273.6 23.2v23.2h-8.6M43.5 46.4h.1M43.5 46.4v20.2M43.5 46.4h8.7M44.9 52.2h.1M44.9 49.2h.1M44.9 40.6h.1M44.9 52.2h7.3M44.9 49.2h7.3"/>
<path d="M44.9 40.6h7.3M78.2 46.4h.1M78.2 43.5h.1M78.2 52.2h.1M78.2 43.5h5.8M78.2 52.2h5.8M95.6 46.4h.1M95.6 46.4h8.7M95.6 46.4v17.3M97 40.6h.1M97 43.5h.1M97 49.2h.1"/>
<path d="M97 52.2h.1M97 43.5h7.3M97 52.2h7.3M97 49.2h7.3M97 40.6h7.3M130.3 46.4h7.3M130.3 43.5h5.8M130.3 52.2h5.8M130.3 49.2h5.8M130.3 40.6h5.8M136.1 52.2h.1M136.1 49.2h.1"/>
<path d="M136.1 43.5h.1M136.1 40.6h.1M137.6 46.4h.1M140.5 46.4h.1M140.5 46.4h5.8M140.5 46.4v17.3M141.9 52.2h.1M141.9 49.2h.1M141.9 43.5h.1M141.9 40.6h.1M141.9 43.5h4.4M141.9 52.2h4.4"/>
<path d="M141.9 49.2h4.4M141.9 40.6h4.4M172.3 46.4h8.7M172.3 43.5h5.8M172.3 52.2h5.8M172.3 49.2h5.8M172.3 40.6h5.8M178.1 40.6h.1M178.1 43.5h.1M178.1 49.2h.1M178.1 52.2h.1M181 46.4h.1"/>
<path d="M183.9 46.4h.1M183.9 46.4h7.2M183.9 46.4v17.3M185.3 49.2h.1M185.3 43.5h.1M185.3 40.6h.1M185.3 43.5h5.8M185.3 49.2h5.8M185.3 40.6h5.8M217.2 46.4h10.1M217.2 43.5h7.3M217.2 52.2h7.3"/>
<path d="M217.2 49.2h7.3M217.2 40.6h7.3M224.5 40.6h.1M224.5 43.5h.1M224.5 49.2h.1M224.5 52.2h.1M227.3 46.4h.1M228.8 46.4h.1M228.8 46.4h10.1M228.8 46.4v17.3M233.1 49.2h.1M233.1 43.5h.1"/>
<path d="M233.1 40.6h.1M233.1 43.5h5.8M233.1 49.2h5.8M233.1 40.6h5.8M265 46.4h.1M265 43.5h7.2M265 52.2h7.2M265 49.2h7.2M265 40.6h7.2M272.2 40.6h.1M272.2 43.5h.1M272.2 49.2h.1"/>
<path d="M272.2 52.2h.1M11.6 79.7h.1M11.6 79.7v2.8M43.5 63.7h.1M43.5 63.7h185.3M95.6 63.7h.1M140.5 63.7h.1M183.9 63.7h.1M228.8 63.7h.1M262.1 75.3h.1M262.1 75.3v2.9M262.1 75.3h10.4"/>
<path d="M272.5 75.3h.1M11.6 97v8.7M20.3 89.8h.1M20.3 89.8v10.1M20.3 89.8h10.1M30.4 89.8h.1M30.4 89.8v4.3M43.5 81.1h.1M43.5 81.1v5.8M73.9 92.7h.1M73.9 92.7v31.8M73.9 92.7h8.6"/>
<path d="M82.5 92.7h.1M97 92.7h10.1M107.1 92.7h.1M115.9 82.5h.1M115.9 82.5v4.4M115.9 98.5v5.8M115.9 82.5h5.7M121.6 82.5h.1M136.1 82.5h10.2M146.3 82.5h.1M170.9 99.9h17.4M182.5 99.9h.1"/>
<path d="M182.5 99.9v5.8M188.3 99.9h.1M234.6 99.9h.1M236 86.9h.1M236 82.5v17.4h-1.4M236 86.9h5.8M241.8 95.6h.1M241.8 95.6v2.9M262.1 97h.1M262.1 92.7v4.3M8.7 118.2h.1M8.7 118.2v14.4"/>
<path d="M11.6 105.7h.1M20.3 111.5h.1M20.3 111.5v53.6M66.6 110.1h7.3M73.9 110.1h.1M115.9 104.3h.1M115.9 118.7h.1M115.9 114.4v4.3M170.9 102.8h17.4M186.8 102.8h.1M186.8 107.1h.1M186.8 102.8v4.3"/>
<path d="M188.3 102.8h.1M234.6 102.8h.1M234.6 105.7h.1M234.6 102.8h1.4M234.6 105.7h1.4M236 105.7h.1M236 105.7v14.5M250.5 102.8h2.9M251.9 102.8h.1M251.9 102.8v1.5M251.9 118.7v4.4M262.1 108.6h.1"/>
<path d="M262.1 108.6v5.8M73.9 124.5h.1M73.9 124.5h8.6M97 124.5h10.1M107.1 124.5h.1M115.9 134.7h.1M115.9 130.3v4.4M115.9 134.7h4.3M120.2 134.7h.1M134.7 134.7h.1M134.7 134.7h11.6M182.5 126h.1"/>
<path d="M182.5 120.2v5.8M182.5 126h4.3M183.9 126h.1M183.9 130.3h.1M183.9 126v4.3M186.8 126h.1M186.8 121.6v4.4M199.8 123.1h.1M199.8 123.1v1.4M199.8 139v2.9M199.8 123.1h8.7M236 120.2h.1"/>
<path d="M236 120.2h15.9M251.9 120.2h.1M251.9 123.1h.1M263.5 127.4h.1M263.5 127.4v2.9M263.5 127.4h9M8.7 147.1h.1M8.7 159.3h.1M8.7 147.1v29.6M8.7 159.3h31.9M33.3 153.5h.1M33.3 153.5h7.3"/>
<path d="M34.8 156.4h.1M34.8 156.4h5.8M92.7 156.4h.1M92.7 159.3h.1M92.7 141.9h.1M92.7 141.9v11.6M92.7 141.9h39.1M104.3 147.1l-11.6 9.3M104.3 152.9l-11.6 6.4M104.3 158.7l-11.6 3.5M118.7 147.1h.1M118.7 152.9h.1"/>
<path d="M118.7 158.7h.1M118.7 147.1h7.3M118.7 152.9h7.3M118.7 158.7h7.3M131.8 146.3h.1M131.8 141.9h.1M131.8 146.3h13M131.8 141.9v4.4M140.5 146.3h.1M140.5 154.9h.1M140.5 154.9v5.8M169.4 147.7h4.4"/>
<path d="M173.8 147.7h.1M188.3 147.7h2.8M189.7 147.7h.1M199.8 153.5h.1M199.8 141.9h.1M199.8 153.5v5.8M231.7 153.5h.1M231.7 153.5h2.9M249 153.5h5.8M251.9 153.5h.1M251.9 153.5v1.4M263.5 159.3h.1"/>
<path d="M263.5 144.8h.1M263.5 144.8v2.9M263.5 159.3v5.8M8.7 176.7h.1M8.7 179.5h.1M8.7 179.5v16M8.7 176.7h1.5M8.7 179.5h1.5M20.3 165.1h.1M20.3 165.1h20.3M33.3 162.2h.1M33.3 162.2h7.3"/>
<path d="M36.2 168h.1M36.2 168h4.4M37.7 170.9h.1M37.7 173.8h.1M37.7 170.9h2.9M37.7 173.8h2.9M37.7 173.8v21.7M92.7 162.2h.1M92.7 165.1h.1M92.7 168h.1M92.7 170.9h.1M92.7 173.8h.1"/>
<path d="M92.7 168h10.1M92.7 170.9h8.7M92.7 173.8h7.2M99.9 173.8h.1M99.9 173.8v8.1M101.4 170.9h.1M101.4 176.1h.1M101.4 170.9v5.2M101.4 176.1h2.9M102.8 168h.1M102.8 168v2.3h1.5M104.3 170.3h.1"/>
<path d="M104.3 164.5l-11.6 .6M118.7 164.5h.1M118.7 170.3h.1M118.7 176.1h.1M118.7 170.3h7.3M118.7 176.1h7.3M118.7 164.5h7.3M189.7 162.2h.1M189.7 162.2v4.3M251.9 172.3h.1M251.9 169.4v2.9M8.7 195.5h.1"/>
<path d="M8.7 195.5h29M13 195.5h.1M13 199.8h.1M13 195.5v4.3M37.7 195.5h.1M99.9 181.9h.1M99.9 181.9h4.4M118.7 181.9h.1M118.7 181.9h7.3"/>
</g>
<g fill="#f0f" stroke="#f0f" stroke-width=".25">
<circle cx="8.7" cy="159.3" r=".55"/>
<circle cx="95.5" cy="63.7" r=".55"/>
<circle cx="43.4" cy="63.7" r=".55"/>
<circle cx="140.5" cy="63.7" r=".56"/>
<circle cx="183.9" cy="63.7" r=".56"/>
<circle cx="251.9" cy="102.8" r=".55"/>
<circle cx="189.7" cy="147.7" r=".55"/>
<circle cx="251.9" cy="153.5" r=".55"/>
<circle cx="182.4" cy="99.9" r=".55"/>
<circle cx="73.8" cy="110" r=".55"/>
<circle cx="140.5" cy="146.2" r=".56"/>
<circle cx="183.9" cy="126" r=".56"/>
<circle cx="186.8" cy="102.8" r=".55"/>
<circle cx="236" cy="86.9" r=".55"/>
<circle cx="251.9" cy="120.2" r=".55"/>
<circle cx="13" cy="195.5" r=".55"/>
</g>
<g font-size="3.7">
<text x="56.5" y="76.9">Polarity Sign Selection Circuitry</text>
<text x="154.9" y="72.5">Decimal Point Selection Circuitry</text>
<text x="75.3" y="189.8">BCD to Seven Segment Display</text>
</g>
<g font-size="3.2">
<text x="18.8" y="199.4">Header 2 acts as a</text>
<text x="18.8" y="202.6">hardware switch</text>
</g>
<g font-size="2.6" fill="#f00">
<text x="60.5" y="9">D5</text>
<text x="108.3" y="9">D4</text>
<text x="150.3" y="9">D3</text>
<text x="195.2" y="9">D2</text>
<text x="242.9" y="9">D1</text>
<text x="9.9" y="75.6">D5</text>
<text x="155.2" y="100.5">Mode_0V2</text>
<text x="153.8" y="103.4">Mode_200V</text>
<text x="57.7" y="111">POL</text>
<text x="119.3" y="146.3">SS_F</text>
<text x="155.2" y="148.3">Mode_2V</text>
<text x="27.3" y="154.4">B2</text>
<text x="119.3" y="152.1">SS_G</text>
<text x="216" y="154.1">Mode_20V</text>
<text x="28.7" y="157.3">B4</text>
<text x="119.3" y="157.9">SS_A</text>
<text x="119.3" y="163.7">SS_B</text>
<text x="30.1" y="168.9">B8</text>
<text x="31.6" y="171.7">B1</text>
<text x="119.3" y="169.5">SS_C</text>
<text x="119.3" y="175.3">SS_D</text>
<text x="119.3" y="181.1">SS_E</text>
</g>
<g font-size="2.6">
<text x="90.4" y="7.6">5V+</text>
<text x="134.7" y="8.1">5V+</text>
<text x="178.1" y="8.1">5V+</text>
<text x="224.4" y="8.1">5V+</text>
<text x="269.3" y="8.1">5V+</text>
<text x="57.4" y="39.9">1</text>
<text x="71.5" y="39.9">10</text>
<text x="109.5" y="39.9">1</text>
<text x="123.7" y="39.9">10</text>
<text x="151.5" y="39.9">1</text>
<text x="165.6" y="39.9">10</text>
<text x="196.3" y="39.9">1</text>
<text x="210.5" y="39.9">10</text>
<text x="244.1" y="39.9">1</text>
<text x="258.3" y="39.9">10</text>
<text x="57.4" y="42.8">2</text>
<text x="57.4" y="45.7">3</text>
<text x="71.5" y="42.8">9</text>
<text x="71.5" y="45.7">8</text>
<text x="109.5" y="42.8">2</text>
<text x="109.5" y="45.7">3</text>
<text x="123.7" y="42.8">9</text>
<text x="123.7" y="45.7">8</text>
<text x="151.5" y="42.8">2</text>
<text x="151.5" y="45.7">3</text>
<text x="165.6" y="42.8">9</text>
<text x="165.6" y="45.7">8</text>
<text x="196.3" y="42.8">2</text>
<text x="196.3" y="45.7">3</text>
<text x="210.5" y="42.8">9</text>
<text x="210.5" y="45.7">8</text>
<text x="244.1" y="42.8">2</text>
<text x="244.1" y="45.7">3</text>
<text x="258.3" y="42.8">9</text>
<text x="258.3" y="45.7">8</text>
<text x="57.4" y="48.6">4</text>
<text x="57.4" y="51.5">5</text>
<text x="71.5" y="48.6">7</text>
<text x="71.5" y="51.5">6</text>
<text x="109.5" y="48.6">4</text>
<text x="109.5" y="51.5">5</text>
<text x="123.7" y="48.6">7</text>
<text x="123.7" y="51.5">6</text>
<text x="151.5" y="48.6">4</text>
<text x="151.5" y="51.5">5</text>
<text x="165.6" y="48.6">7</text>
<text x="165.6" y="51.5">6</text>
<text x="196.3" y="48.6">4</text>
<text x="196.3" y="51.5">5</text>
<text x="210.5" y="48.6">7</text>
<text x="210.5" y="51.5">6</text>
<text x="244.1" y="48.6">4</text>
<text x="244.1" y="51.5">5</text>
<text x="258.3" y="48.6">7</text>
<text x="258.3" y="51.5">6</text>
<text x="186.8" y="55.6">5V+</text>
<text x="236" y="55.6">5V+</text>
<text x="233.1" y="79.1">5V+</text>
<text x="200.7" y="92.1">SN74LVC1G32DBVR</text>
<text x="193.5" y="99.3">1</text>
<text x="227.9" y="99.3">5</text>
<text x="193.5" y="102.2">2</text>
<text x="227.9" y="105.1">3</text>
<text x="227.9" y="102.2">4</text>
<text x="112.9" y="111">5V+</text>
<text x="5.8" y="114.7">5V+</text>
<text x="144.8" y="143.9">5V+</text>
<text x="60.8" y="145.7">SN7447AN</text>
<text x="45.8" y="152.9">1</text>
<text x="45.8" y="155.7">2</text>
<text x="86" y="155.7">15</text>
<text x="86" y="152.9">16</text>
<text x="45.8" y="158.7">3</text>
<text x="45.8" y="161.5">4</text>
<text x="86" y="161.5">13</text>
<text x="86" y="158.7">14</text>
<text x="24.6" y="162.8">5V+</text>
<text x="45.8" y="164.4">5</text>
<text x="45.8" y="167.3">6</text>
<text x="86" y="167.3">11</text>
<text x="86" y="164.4">12</text>
<text x="45.8" y="170.2">7</text>
<text x="45.8" y="173.1">8</text>
<text x="86" y="173.1">9</text>
<text x="86" y="170.2">10</text>
<text x="15.4" y="176">1</text>
<text x="15.4" y="178.9">2</text>
<text x="173.8" y="179">Nosherwan Ahmed</text>
<text x="172.3" y="186.2">Title</text>
<text x="183.9" y="189.1">DVM - Display</text>
<text x="172.3" y="194.9">Size</text>
<text x="175.2" y="197.8">A</text>
<text x="183.9" y="197.8">01</text>
<text x="183.9" y="194.9">Document Number</text>
<text x="267.9" y="194.9">Rev</text>
<text x="270.8" y="197.8">A</text>
<text x="172.3" y="203.6">Date:</text>
<text x="184.2" y="203.6">Monday, March 11, 2019</text>
<text x="230.2" y="203.6">Sheet</text>
<text x="244.7" y="203.6">4</text>
<text x="253.4" y="203.6">of</text>
<text x="262.1" y="203.6">8</text>
</g>
<g font-size="2.6" fill="#000080">
<text x="69.5" y="15.4">R9</text>
<text x="95.6" y="16.8">Q1</text>
<text x="114.4" y="15.4">R10</text>
<text x="140.5" y="16.8">Q2</text>
<text x="157.8" y="15.4">R11</text>
<text x="183.9" y="16.8">Q3</text>
<text x="204.2" y="15.4">R12</text>
<text x="230.2" y="16.8">Q4</text>
<text x="250.5" y="15.4">R13</text>
<text x="69.5" y="21.2">2.49k</text>
<text x="95.6" y="19.7">NPN BCE</text>
<text x="114.4" y="21.2">1.5k</text>
<text x="140.5" y="19.7">NPN BCE</text>
<text x="157.8" y="21.2">1.5k</text>
<text x="183.9" y="19.7">NPN BCE</text>
<text x="204.2" y="21.2">1.5k</text>
<text x="230.2" y="19.7">NPN BCE</text>
<text x="250.5" y="21.2">1.5k</text>
<text x="260.6" y="22.6">Q5</text>
<text x="260.1" y="27">NPN BCE</text>
<text x="60.2" y="35.9">DS1</text>
<text x="112.4" y="35.9">DS2</text>
<text x="154.3" y="35.9">DS3</text>
<text x="199.3" y="35.9">DS4</text>
<text x="247" y="35.9">DS5</text>
<text x="60.2" y="58.5">LDF-A5616RI</text>
<text x="112.4" y="58.5">LDS-SMHTA304RISITR</text>
<text x="154.3" y="58.5">LDS-SMHTA304RISITR</text>
<text x="199.3" y="58.5">LDS-SMHTA304RISITR</text>
<text x="247" y="58.5">LDS-SMHTA304RISITR</text>
<text x="46.4" y="71.8">R14</text>
<text x="46.4" y="74.8">150</text>
<text x="124.5" y="80.5">R15</text>
<text x="265" y="83.4">R16</text>
<text x="14.5" y="87.8">R17</text>
<text x="124.5" y="86.3">150</text>
<text x="210.5" y="89.2">U6</text>
<text x="265" y="86.3">150</text>
<text x="14.5" y="90.7">47k</text>
<text x="85.4" y="90.7">R18</text>
<text x="118.7" y="92.1">Q6</text>
<text x="118.7" y="95">NPN BCE</text>
<text x="247.3" y="92.1">C7</text>
<text x="247.3" y="94.7">10uF</text>
<text x="85.4" y="96.5">4.7k</text>
<text x="23.2" y="107.5">Q7</text>
<text x="23.2" y="104.6">NPN BCE</text>
<text x="237.4" y="106.6">R19 27k</text>
<text x="265" y="102.2">Q8</text>
<text x="265" y="105.2">NPN BCE</text>
<text x="175.2" y="111">R20</text>
<text x="175.2" y="113.8">10k</text>
<text x="189.7" y="112.4">R21</text>
<text x="254.8" y="109.5">R22</text>
<text x="254.8" y="112.4">10k</text>
<text x="117.3" y="119.6">Q9</text>
<text x="189.7" y="115.3">10k</text>
<text x="85.4" y="122.5">R23</text>
<text x="117.3" y="124">PNP BCE</text>
<text x="85.4" y="126.9">4.7k</text>
<text x="202.7" y="129.8">R24</text>
<text x="10.2" y="137.9">R26</text>
<text x="123.1" y="132.7">R25</text>
<text x="202.7" y="132.7">150</text>
<text x="266.4" y="135.6">R27</text>
<text x="10.2" y="140.8">10k</text>
<text x="65.2" y="142.8">U7</text>
<text x="123.1" y="138.4">150</text>
<text x="266.4" y="138.4">150</text>
<text x="105.7" y="145.1">R28</text>
<text x="113" y="145.1">150</text>
<text x="176.7" y="145.7">R29</text>
<text x="202.7" y="147.1">Q10</text>
<text x="105.7" y="150.9">R30</text>
<text x="113" y="150.9">150</text>
<text x="146" y="151.5">C8</text>
<text x="146" y="154.1">10uF</text>
<text x="176.7" y="151.5">27k</text>
<text x="192.6" y="152.9">R31</text>
<text x="192.6" y="155.8">10k</text>
<text x="202.7" y="150">NPN BCE</text>
<text x="236" y="151.5">R32</text>
<text x="266.4" y="152.9">Q11</text>
<text x="266.4" y="155.8">NPN BCE</text>
<text x="105.7" y="156.7">R33</text>
<text x="114.4" y="156.7">150</text>
<text x="236" y="157.3">27k</text>
<text x="254.8" y="160.1">R35</text>
<text x="105.7" y="162.5">R34</text>
<text x="113" y="162.5">150</text>
<text x="254.8" y="163.1">10k</text>
<text x="20.3" y="170.3">J9</text>
<text x="105.7" y="168.3">R36</text>
<text x="114.4" y="168.3">150</text>
<text x="105.7" y="179.9">R38</text>
<text x="105.7" y="174.1">R37</text>
<text x="114.4" y="179.9">150</text>
<text x="114.4" y="174.1">150</text>
<text x="18.8" y="186.2">HEADER 2</text>
</g>
<g font-size="2.6" fill="#004080">
<text x="198.4" y="101.1">A</text>
<text x="218.9" y="101.1">VCC</text>
<text x="198.4" y="104">B</text>
<text x="218.6" y="106.9">GND</text>
<text x="222.8" y="104">Y</text>
<text x="50.7" y="154.7">B</text>
<text x="77" y="154.7">VCC</text>
<text x="50.7" y="157.6">C</text>
<text x="50.7" y="160.5">*LT</text>
<text x="80.5" y="160.5">G</text>
<text x="80.9" y="157.6">F</text>
<text x="50.7" y="163.4">*BI/*RBO</text>
<text x="50.7" y="166.2">*RBI</text>
<text x="77.9" y="166.2">B_1</text>
<text x="77.9" y="163.4">A_1</text>
<text x="50.7" y="169.2">D</text>
<text x="50.7" y="172">A</text>
<text x="77.8" y="172">D_1</text>
<text x="77.8" y="169.2">C_1</text>
<text x="50.7" y="175">GND</text>
<text x="80.8" y="175">E</text>
</g>
<g font-size="2.3" fill="#f00">
<text x="45.5" y="39.8">SS_NEG</text>
<text x="97.6" y="39.8">SS_E</text>
<text x="130.9" y="39.8">SS_G</text>
<text x="142.5" y="39.8">SS_E</text>
<text x="172.9" y="39.8">SS_G</text>
<text x="185.9" y="39.8">SS_E</text>
<text x="219.2" y="39.8">SS_G</text>
<text x="233.7" y="39.8">SS_E</text>
<text x="267" y="39.8">SS_G</text>
<text x="78.8" y="42.7">SS_POS</text>
<text x="97.6" y="42.7">SS_D</text>
<text x="130.9" y="42.7">SS_F</text>
<text x="142.5" y="42.7">SS_D</text>
<text x="172.9" y="42.7">SS_F</text>
<text x="185.9" y="42.7">SS_D</text>
<text x="219.2" y="42.7">SS_F</text>
<text x="233.7" y="42.7">SS_D</text>
<text x="267" y="42.7">SS_F</text>
<text x="45.5" y="51.4">SS_DP5</text>
<text x="45.5" y="48.4">SS_C</text>
<text x="78.8" y="51.4">SS_B</text>
<text x="97.6" y="48.4">SS_C</text>
<text x="97.6" y="51.4">SS_DP4</text>
<text x="130.9" y="51.4">SS_B</text>
<text x="130.9" y="48.4">SS_A</text>
<text x="142.5" y="51.4">SS_DP3</text>
<text x="142.5" y="48.4">SS_C</text>
<text x="172.9" y="48.4">SS_A</text>
<text x="172.9" y="51.4">SS_B</text>
<text x="185.9" y="48.4">SS_C</text>
<text x="219.2" y="48.4">SS_A</text>
<text x="219.2" y="51.4">SS_B</text>
<text x="233.7" y="48.4">SS_C</text>
<text x="267" y="48.4">SS_A</text>
<text x="267" y="51.4">SS_B</text>
<text x="264.4" y="74.5">SS_DP3</text>
<text x="138.2" y="81.7">SS_POS</text>
<text x="200.4" y="122.3">SS_DP5</text>
<text x="264.4" y="126.6">SS_DP4</text>
<text x="138.2" y="133.9">SS_NEG</text>
</g>
<g font-size="2.1">
<text x="30.4" y="2.2">5</text>
<text x="85.4" y="2.2">4</text>
<text x="140.4" y="2.2">3</text>
<text x="195.4" y="2.2">2</text>
<text x="250.4" y="2.2">1</text>
<text x=".8" y="30.1">D</text>
<text x="278.7" y="30.1">D</text>
<text x=".8" y="80.8">C</text>
<text x="278.7" y="80.8">C</text>
<text x=".8" y="131.5">B</text>
<text x="278.7" y="131.5">B</text>
<text x=".8" y="182.2">A</text>
<text x="278.7" y="182.2">A</text>
<text x="30.4" y="207.8">5</text>
<text x="85.4" y="207.8">4</text>
<text x="140.4" y="207.8">3</text>
<text x="195.4" y="207.8">2</text>
<text x="250.4" y="207.8">1</text>
</g>
</svg>
